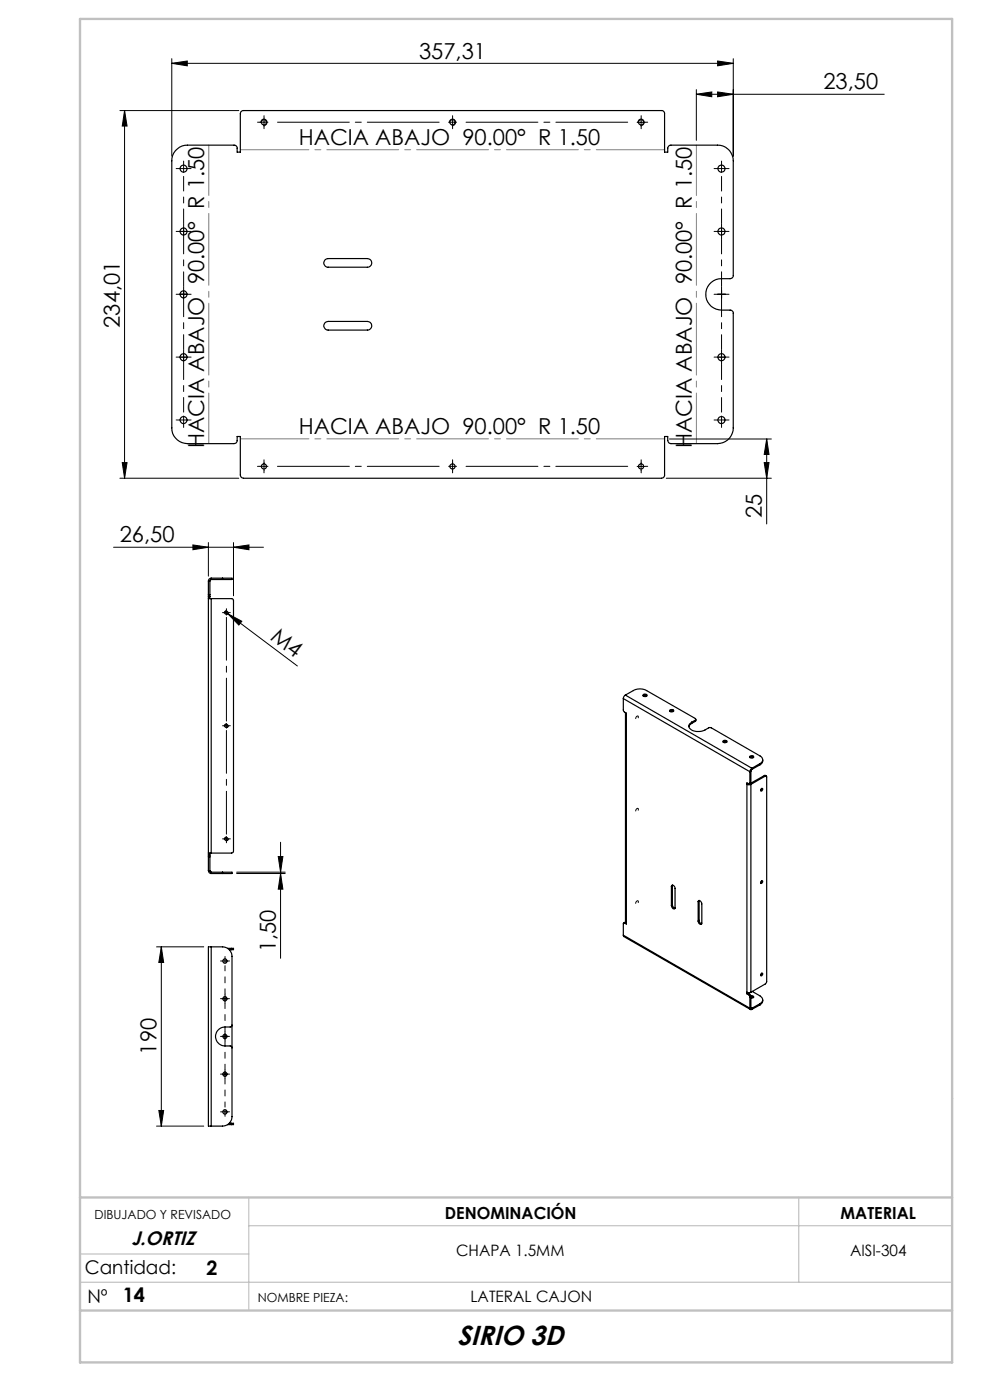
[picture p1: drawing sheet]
<svg xmlns="http://www.w3.org/2000/svg" width="210mm" height="297mm" viewBox="0 0 210 297" stroke-linecap="round" stroke-linejoin="round" font-family="sans-serif">
<g fill="none" stroke="#000" stroke-width=".21">
<path d="M36.4 13.4l3.3-.5v1.1zM36.4 12.4v20.7M36.4 13.4h119.1M147.7 20l3.3-.5v1zM147.7 19v10.8M147.7 20h39.9M152.2 19.5l3.3 .5-3.3 .5zM152.2 12.9l3.3 .5-3.3 .6zM155.5 12.4v20.7M25.4 23.5h25.3M26.4 23.5l.6 3.2h-1.1zM26.4 23.5v78"/>
<path d="M55.4 26.1a.66 .66 0 0 1 .6-.8 .66 .66 0 0 1 .7 .7 .66 .66 0 0 1-.9 .6M95.4 26.1a.66 .66 0 0 1 .6-.8 .66 .66 0 0 1 .7 .7 .66 .66 0 0 1-.9 .6M135.1 26h1.7M135.3 26.1a.67 .67 0 0 1 .6-.8 .67 .67 0 0 1 .7 .7 .67 .67 0 0 1-.8 .6M136 25.1v1.7M38.1 75.8h1.7M38.9 75v1.6M152.2 75.8h1.7M153 75v1.6M25.9 98.1h1.1l-.6 3.4zM135.1 99h1.7M136 98.1v1.7"/>
<path d="M142 93.1h21.6M162.1 98.1h1l-.5 3.4zM162.6 93.1l.5 3.3h-1zM162.6 93.1v18.1M24.1 116.1h31.8M25.4 101.5h25.3M40.9 115.6l3.3 .5-3.3 .5zM44.2 115.1v7.1M49.5 116.1l3.3-.5v1zM49.5 115.1v11.3M141.3 101.5h22.3M47.5 130h1"/>
<path d="M47.7 129.7l.6 .5M48 129.5v1M48.3 130.2l3 1.6-.6 .8zM48.3 130.2l14.8 11.1M59.5 178.7v24.6M50.2 185.3h10.3M50.2 185h10.3M59 181.7h1l-.5 3.3zM59.5 185.3l.5 3.3h-1zM33.2 200.9h10M34.2 200.9l.5 3.3h-1zM34.2 200.9v38"/>
<path d="M33.2 238.9h10M33.7 235.6h1l-.5 3.3zM47.2 227.9h1M47.7 227.4v1"/>
</g>
<path d="M47.9 130.4a.4 .4 0 0 0 .5-.4 .4 .4 0 0 0-.4-.4 .4 .4 0 0 0-.4 .5M47.9 154.4a.4 .4 0 0 0 .5-.4 .4 .4 0 0 0-.4-.4 .4 .4 0 0 0-.4 .5M47.9 178.4a.4 .4 0 0 0 .5-.4 .4 .4 0 0 0-.4-.4 .4 .4 0 0 0-.4 .5" fill="none" stroke="#000" stroke-width=".21" stroke-dasharray="1.3 .6" stroke-dashoffset=".5" stroke-linecap="butt"/>
<path d="M135.1 151.9l-.3 .5a.35 .35 0 0 0 .6 0 .35 .35 0 0 0 0-.5h-.3M135.1 171.5l-.3 .5a.35 .35 0 0 0 .6 0 .35 .35 0 0 0 0-.5h-.3M135.1 191.1l-.3 .5a.35 .35 0 0 0 .6 0 .35 .35 0 0 0 0-.5h-.3" fill="none" stroke="#000" stroke-width=".21" stroke-dasharray="1.3 .6" stroke-dashoffset=".6" stroke-linecap="butt"/>
<g fill="none" stroke="#000" stroke-width=".21" stroke-dasharray="15.2 1.3 1.3 1.3">
<path d="M38.1 35.8h-.7M39 35.8h-.9M39 35.8v.8M39 35.8h.8M39 35.8v-.9M39 34.9v-.7M39.8 35.8h.7M55.2 25.9h-.6M56 25.9v.9M56 25.9h.8M56 25.9v-.8M56 25.9h-.8"/>
<path d="M56 26.8v.5M56 25.1v-.6M96 25.9v.9M96 25.9h.8M96 25.9v-.8M96 25.9h-.8M96 26.8v.5M96 25.1v-.6M136 26.8v.5M136 25.1v-.6M136.8 25.9h.6M152.2 35.8h-.7"/>
<path d="M153.1 35.8h-.9M153.1 35.8v.8M153.1 35.8h.8M153.1 35.8v-.9M153.1 34.9v-.7M153.9 35.8h.7M38.1 49.1h-.7M39 49.1h-.9M39 49.1v.8M39 49.1h.8M39 49.1v-.8M39 48.3v-.8"/>
<path d="M39 49.9v.8M39.8 49.1h.7M152.2 49.1h-.7M153.1 49.1h-.9M153.1 49.1v.8M153.1 49.1h.8M153.1 49.1v-.8M153.1 48.3v-.8M153.1 49.9v.8M153.9 49.1h.7M38.1 75.8h-.7M38.1 62.4h-.7"/>
<path d="M39 76.6v.7M39 62.4h-.9M39 62.4v.9M39 62.4h.8M39 62.4v-.8M39 63.3v.7M39 75.8h-.9M39 75.8v.8M39 75.8h.8M39 75.8v-.9M39 74.9v-.7M39 61.6v-.8"/>
<path d="M39.8 75.8h.7M39.8 62.4h.7M152.2 75.8h-.7M152.2 62.4h-.7M153.1 76.6v.7M153.1 62.4h-.9M153.1 62.4v.9M153.1 62.4h.8M153.1 62.4v-.8M153.1 63.3v.7M153.1 75.8h-.9M153.1 75.8v.8"/>
<path d="M153.1 75.8h.8M153.1 75.8v-.9M153.1 74.9v-.7M153.1 61.6v-.8M153.9 75.8h.7M153.9 62.4h.7M38.1 89.1h-.7M39 89.1h-.9M39 89.1v.8M39 89.1h.8M39 89.1v-.8M39 89.9v.8"/>
<path d="M39.8 89.1h.7M55.2 98.9h-.6M56 98.9v.9M56 98.9h.8M56 98.9v-.8M56 98.9h-.8M56 99.8v.5M56 98.1v-.6M96 98.9v.9M96 98.9h.8M96 98.9v-.8M96 98.9h-.8"/>
<path d="M96 99.8v.5M96 98.1v-.6M136 99.8v.5M136 98.1v-.6M136.8 98.9h.6M152.2 89.1h-.7M153.1 89.1h-.9M153.1 89.1v.8M153.1 89.1h.8M153.1 89.1v-.8M153.1 89.9v.8M153.9 89.1h.7"/>
<path d="M47.5 130h-.3M48 129.5v-.4M48.5 130h.4M47.5 154h-.3M48 154h.5M48 154v-.5M48 154h-.5M48 154v.5M48.5 154h.4M47.5 178h-.3M48 178h.5M48 178v-.5"/>
<path d="M48 178h-.5M48 178v.5M48 178.5v.3M48.5 178h.4M47.2 211.9h-.4M47.2 203.9h-.4M47.2 219.9h-.4M47.7 219.9h-.5M47.7 219.9v.5M47.7 219.9h.5M47.7 219.9v-.5M47.7 211.9h-.5"/>
<path d="M47.7 211.9v.5M47.7 211.9h.5M47.7 211.9v-.5M47.7 211.4v-.5M47.7 203.9h-.5M47.7 203.9v.5M47.7 203.9h.5M47.7 203.9v-.5M47.7 203.4v-.5M47.7 212.4v.4M47.7 219.4v-.5M48.2 219.9h.5"/>
<path d="M48.2 203.9h.5M48.2 211.9h.5M47.2 235.9h-.4M47.2 227.9h-.4M47.7 228.4v.4M47.7 235.9h-.5M47.7 235.9v.5M47.7 235.9h.5M47.7 235.9v-.5M47.7 236.4v.4M47.7 220.4v.4M47.7 227.9h-.5"/>
<path d="M47.7 227.9v.5M47.7 227.9h.5M47.7 227.9v-.5M47.7 227.4v-.5M48.2 227.9h.5M48.2 235.9h.5"/>
</g>
<path d="M47.7 218.9v-6M47.7 210.9v-6M47.7 234.9v-6M47.7 226.9v-6" fill="none" stroke="#000" stroke-width=".21" stroke-dasharray="15.2 1.3 1.3 1.3" stroke-dashoffset="14.1"/>
<path d="M51 31.8h90M141 93.1h-90" fill="none" stroke="#808080" stroke-width=".21" stroke-dasharray="15.2 1.3 1.3 1.3" stroke-dashoffset=".7"/>
<path d="M147.7 30.8v63.3M44.3 94.1v-63.3" fill="none" stroke="#808080" stroke-width=".21" stroke-dasharray="15.2 1.3 1.3 1.3" stroke-dashoffset="4.5"/>
<path d="M52.8 254v24M169.4 254v18M17 272h185M17 266h35.8M52.8 260h149.2" fill="none" stroke="#c0c0c0" stroke-width=".25"/>
<path d="M17 4h185v285h-185zM17 254h185M17 278h185" fill="none" stroke="#c0c0c0" stroke-width=".5"/>
<path d="M94.3 25.9h-36.6M134.3 25.9h-36.6M94.3 98.9h-36.6M134.3 98.9h-36.6" fill="none" stroke="#000" stroke-width=".21" stroke-dasharray="15.2 1.3 1.3 1.3" stroke-dashoffset="-1.2"/>
<path d="M39 47.4v-10M153.1 47.4v-10M39 74.1v-10M39 60.8v-10M153.1 74.1v-10M153.1 60.8v-10M39 87.4v-10M153.1 87.4v-10" fill="none" stroke="#000" stroke-width=".21" stroke-dasharray="15.2 1.3 1.3 1.3" stroke-dashoffset="12.1"/>
<path d="M48 131v22M48 155v22" fill="none" stroke="#000" stroke-width=".21" stroke-dasharray="15.2 1.3 1.3 1.3" stroke-dashoffset="6.1"/>
<g fill="#000">
<path d="M48.3 130.2l3 1.6-.6 .8z"/>
<path d="M26.4 23.5l.6 3.2h-1.1zM25.9 98.1h1.1l-.6 3.4z"/>
<path d="M40.9 115.6l3.3 .5-3.3 .5zM49.5 116.1l3.3-.5v1zM147.7 20l3.3-.5v1zM152.2 19.5l3.3 .5-3.3 .5zM36.4 13.4l3.3-.5v1.1zM152.2 12.9l3.3 .5-3.3 .6z"/>
<path d="M33.7 235.6h1l-.5 3.3zM34.2 200.9l.5 3.3h-1zM59.5 185.3l.5 3.3h-1zM59 181.7h1l-.5 3.3zM162.1 98.1h1l-.5 3.4zM162.6 93.1l.5 3.3h-1z"/>
</g>
<g fill="none" stroke="#000" stroke-width=".25">
<path d="M37.2 32a3.2 3.2 0 0 1 2.6-1.2h9.8a.61 .61 0 0 1 .7 .6v.9h.7v-8.2a.66 .66 0 0 1 .6-.6h88.7a.61 .61 0 0 1 .7 .6v8.2h.6v-.9a.66 .66 0 0 1 .7-.6h9.9a3.3 3.3 0 0 1 3.3 3.3v24.4a.73 .73 0 0 1-.6 .6 5 5 0 0 0-4 .8 3.3 3.3 0 0 0-1 3.7 3.3 3.3 0 0 0 3.1 2.2h1.9a.66 .66 0 0 1 .6 .7v24.3a3.3 3.3 0 0 1-3.3 3.3h-9.9a.73 .73 0 0 1-.7-.7v-.8h-.6v8.2a.66 .66 0 0 1-.7 .7h-88.7a.73 .73 0 0 1-.6-.7v-8.2h-.7v.8a.66 .66 0 0 1-.7 .7h-9.8a3.3 3.3 0 0 1-3.4-3.3v-56.7a3.1 3.1 0 0 1 .8-2.1zM69 55.1l.6-.2h8.3a.92 .92 0 0 1 1 .9 .92 .92 0 0 1-1 .9h-8.3a.93 .93 0 0 1-.8-.6 .93 .93 0 0 1 .2-1zM69 68.4l.6-.2h8.3a.92 .92 0 0 1 1 .9 .92 .92 0 0 1-1 .9h-8.3a.93 .93 0 0 1-.8-.6 .93 .93 0 0 1 .2-1zM44.2 126.2v.4M44.2 127h.6M44.2 123.3v2.9M44.2 126.6v54.8M44.2 126.6h.3M44.2 126.2h.3M44.2 123.3h.3M44.5 126.2v.4M44.5 123.3v2.9"/>
<path d="M44.5 126.6v.4M44.8 122.7a.6 .6 0 0 0-.6 .6M44.8 122.9l-.3 .4M44.8 127h4.5l.2 .4v53.2l-.3 .4h-4.4M44.8 122.7v.2M44.8 127v54M44.8 122.7h2.4M44.8 122.9h2.4M47.2 122.7h2v.2h-2M47.2 122.7v.2M132.2 148.2v2.5l.7 .6v44.7l-.4-.2M132.2 148.2l26.9 15.5"/>
<path d="M132.6 147.5l-.3 .3-.1 .4M132.6 147.5l1.7-1a2.96 2.96 0 0 1 2.9 0l10.3 5.9v.4M132.6 147.5l26.9 15.5M132.7 151.4v44.1l.2 .2M132.8 151.2l-.1 .2 .2 .2M136.4 147.6l.3-.1 .5 .1M136.5 147.4a.43 .43 0 0 1 .4-.1 .43 .43 0 0 1 .3 .4 .51 .51 0 0 1-.8-.2zM142 150.7a.42 .42 0 0 1 .5-.2 .42 .42 0 0 1 .3 .4 .47 .47 0 0 1-.8-.2zM142.1 150.9l.2-.1 .6 .1M146.7 153.2a.9 .9 0 0 0-.6 .9 .9 .9 0 0 0 .7 .8 3.4 3.4 0 0 0 3.5-.5h.6l10.3 6a.86 .86 0 0 1 .6 .8 .86 .86 0 0 1-.6 .8M146.7 153.5l-.6 .7M146.7 153.2v.3"/>
<path d="M147.5 152.8l-.8 .4M147.5 152.8v.2M147.5 153l-.8 .5M147.6 152.6l-.1 .4M153.4 157.4l.3-.1 .5 .1M153.4 157.2a.42 .42 0 0 1 .5-.2 .42 .42 0 0 1 .3 .4 .47 .47 0 0 1-.8-.2zM158.6 166.3l-.2 .1h.9M158.6 166.3h.5M158.6 166.2v.1M159 160.5a.42 .42 0 0 1 .5-.2 .42 .42 0 0 1 .3 .4 .51 .51 0 0 1-.8-.2zM159 160.7l.5-.2 .3 .2M159.1 166.1l-.2 .2-.5-.2v44.7"/>
<path d="M159.1 163.7v2.4M159.1 166.3l.2 .1M159.3 166l-.3 .3M159.3 163.6l-.2 .1M159.3 163.6v2.4M159.3 166.4v44.1M159.3 166l-.2 .1M159.5 163.2l-.2 .4M159.5 163l-.4 .7M159.5 163v.2M161.2 162l-1.7 1M161.2 162v.2"/>
<path d="M161.2 162.2l-1.7 1M161.5 167.4l.1-.2a.31 .31 0 0 1 .1 .4 .31 .31 0 0 1-.3 .2zM161.6 167.2l-.3 .5M161.8 161.2l-.1 .5-.5 .5M162.1 164.5l.4 .1M162.1 164.5l-3 1.8M162.1 164.5l.2 .1M162.3 164.6l.3 .1v43.6l-.3 .4-3 1.8M162.3 164.6l-3 1.8M44.2 184.7a.6 .6 0 0 0 .6 .6M44.2 181.4v.4M44.2 181h.6"/>
<path d="M44.2 181.8v2.9M44.2 184.7h.3M44.2 181.8h.3M44.2 181.4h.3M44.5 184.7l.3 .3M44.5 181.4v.4M44.5 181v.4M44.5 181.8v2.9M44.8 185v.3M44.8 185h2.4M44.8 185.3h2.4M47.2 185h2v.3h-2"/>
<path d="M47.2 185v.3M132.2 198.4l.1 .3 26.9 15.5M132.2 198.4l26.9 15.5M132.5 195.8l-.3 .1v2.5M132.7 195.7l-.4 .1M132.7 195.7l-.2 .1M132.7 195.7l.2 .1M142.4 188a.36 .36 0 0 1 .4-.2 .36 .36 0 0 1 .3 .4l.1 4.5a.45 .45 0 0 1-.5 0 .45 .45 0 0 1-.2-.4l-.1-.2M142.4 188v4.1M142.6 192l.3 .6 .3 .1M142.6 187.9l-.2 .1M142.6 192l-.2 .1"/>
<path d="M142.6 187.9v4.1M142.7 187.7l-.1 .2M148.1 191.3v-.1a.52 .52 0 0 1 .6 0 .52 .52 0 0 1 .2 .6v4a.36 .36 0 0 1-.5 .3 .36 .36 0 0 1-.2-.4l-.1-.3M148.1 191.3v4.1M148.3 195.3l.1 .4 .4 .3M148.3 191.2l-.2 .1M148.3 195.3l-.2 .1M148.3 191.2v4.1M148.3 191v.2M161.5 186.9l.1-.1a.28 .28 0 0 1 .1 .4 .28 .28 0 0 1-.4 .1zM161.6 186.9l-.3 .4M44.8 200.9h2.4a2.03 2.03 0 0 1 2 2v34a2.02 2.02 0 0 1-2 2h-2.4"/>
<path d="M44.8 200.9h-.6v38h.6M44.8 200.9v38M48.3 201.2h.8M48.6 201.5h.5M49.1 201.2h.4v.3h-.4M49.1 201.2v.3M49.2 217.5l-.1 .3-.3 .1a2.55 2.55 0 0 0-2.6 .6 2 2 0 0 0-.3 2.2 2 2 0 0 0 1.8 1.2h1.2l.3 .4M158.4 210.5h.9M158.4 210.8l.4 .2M158.6 210.6v.1M158.6 210.7l-.2 .1M158.6 210.7l.4 .2"/>
<path d="M158.8 211l.3 .5M159 210.9l.3 .5M159 210.9l-.2 .1M159.1 213.9a.26 .26 0 0 0 .1 .3 .26 .26 0 0 0 .3-.1M159.1 211.5v2.4M159.3 213.8l.2 .1M159.3 211.2a.34 .34 0 0 1 .4 0 .34 .34 0 0 1 .1 .4l-.5 .1M159.3 211.5l.5 .1M159.3 211.4v2.4M159.3 211.4l-.2 .1M159.3 213.8l-.2 .1M159.5 213.9v.2"/>
<path d="M159.6 210.3l1.6 1a.89 .89 0 0 1 .6 .8 .89 .89 0 0 1-.6 .8M161.2 212.9v.3M161.2 212.9l-1.7 1M161.2 213.2l-1.7 .9M161.5 206.5l.1-.1a.31 .31 0 0 1 .1 .4 .31 .31 0 0 1-.3 .2zM161.6 206.4l-.3 .5M161.8 212.1l-.1 .6-.5 .5M48.3 238.6h.8M48.6 238.3h.5M49.1 238.3h.4v.3h-.4M49.1 238.3v.3"/>
<circle cx="38.9" cy="35.8" r=".74"/>
<circle cx="56" cy="25.9" r=".56"/>
<circle cx="96" cy="25.9" r=".55"/>
<circle cx="136" cy="25.9" r=".55"/>
<circle cx="153" cy="35.8" r=".74"/>
<circle cx="38.9" cy="49.1" r=".74"/>
<circle cx="153" cy="49.1" r=".74"/>
<circle cx="38.9" cy="75.8" r=".74"/>
<circle cx="38.9" cy="62.4" r=".74"/>
<circle cx="153" cy="75.8" r=".74"/>
<circle cx="38.9" cy="89.1" r=".74"/>
<circle cx="56" cy="98.9" r=".55"/>
<circle cx="96" cy="98.9" r=".55"/>
<circle cx="136" cy="98.9" r=".55"/>
<circle cx="153" cy="89.1" r=".74"/>
<circle cx="48" cy="130" r=".33"/>
<circle cx="48" cy="154" r=".34"/>
<circle cx="48" cy="178" r=".33"/>
<circle cx="47.7" cy="203.9" r=".46"/>
<circle cx="47.7" cy="211.9" r=".45"/>
<circle cx="47.7" cy="219.9" r=".45"/>
<circle cx="47.7" cy="235.9" r=".46"/>
<circle cx="47.7" cy="227.9" r=".45"/>
</g>
<text font-size="5.8" x="97" y="285.2">SIRIO 3D</text>
<g font-size="4.7">
<text x="88.9" y="12.4">357,31</text>
<text x="174.7" y="19">23,50</text>
<text x="63.4" y="30.8">HACIA ABAJO 90.00° R 1.50</text>
<text x="25.4" y="69.5" transform="rotate(-90 25.4 69.5)">234,01</text>
<text x="43.3" y="95.1" transform="rotate(-90 43.3 95.1)">HACIA ABAJO 90.00° R 1.50</text>
<text x="63.4" y="92.1">HACIA ABAJO 90.00° R 1.50</text>
<text x="146.7" y="95.1" transform="rotate(-90 146.7 95.1)">HACIA ABAJO 90.00° R 1.50</text>
<text x="161.6" y="109.8" transform="rotate(-90 161.6 109.8)">25</text>
<text x="25.4" y="115.1">26,50</text>
<text x="57.2" y="135.6" transform="rotate(37 57.2 135.6)">M4</text>
<text x="58.5" y="202" transform="rotate(-90 58.5 202)">1,50</text>
<text x="33.2" y="223.7" transform="rotate(-90 33.2 223.7)">190</text>
</g>
<g font-size="4.2">
<text x="43.8" y="270.4">2</text>
<text x="26" y="276.2">14</text>
</g>
<text font-size="4.1" x="27.9" y="264.1">J.ORTIZ</text>
<g font-size="4">
<text x="18" y="270.3">Cantidad:</text>
<text x="18.5" y="276.3">Nº</text>
</g>
<g font-size="3.5">
<text x="94.4" y="258.6">DENOMINACIÓN</text>
<text x="178.3" y="258.6">MATERIAL</text>
</g>
<g font-size="3.3">
<text x="96.7" y="266.4">CHAPA 1.5MM</text>
<text x="180.3" y="266.4">AISI-304</text>
<text x="99.8" y="276.1">LATERAL CAJON</text>
</g>
<g font-size="2.7">
<text x="20.1" y="258.6">DIBUJADO Y REVISADO</text>
<text x="54.7" y="276.1">NOMBRE PIEZA:</text>
</g>
</svg>
